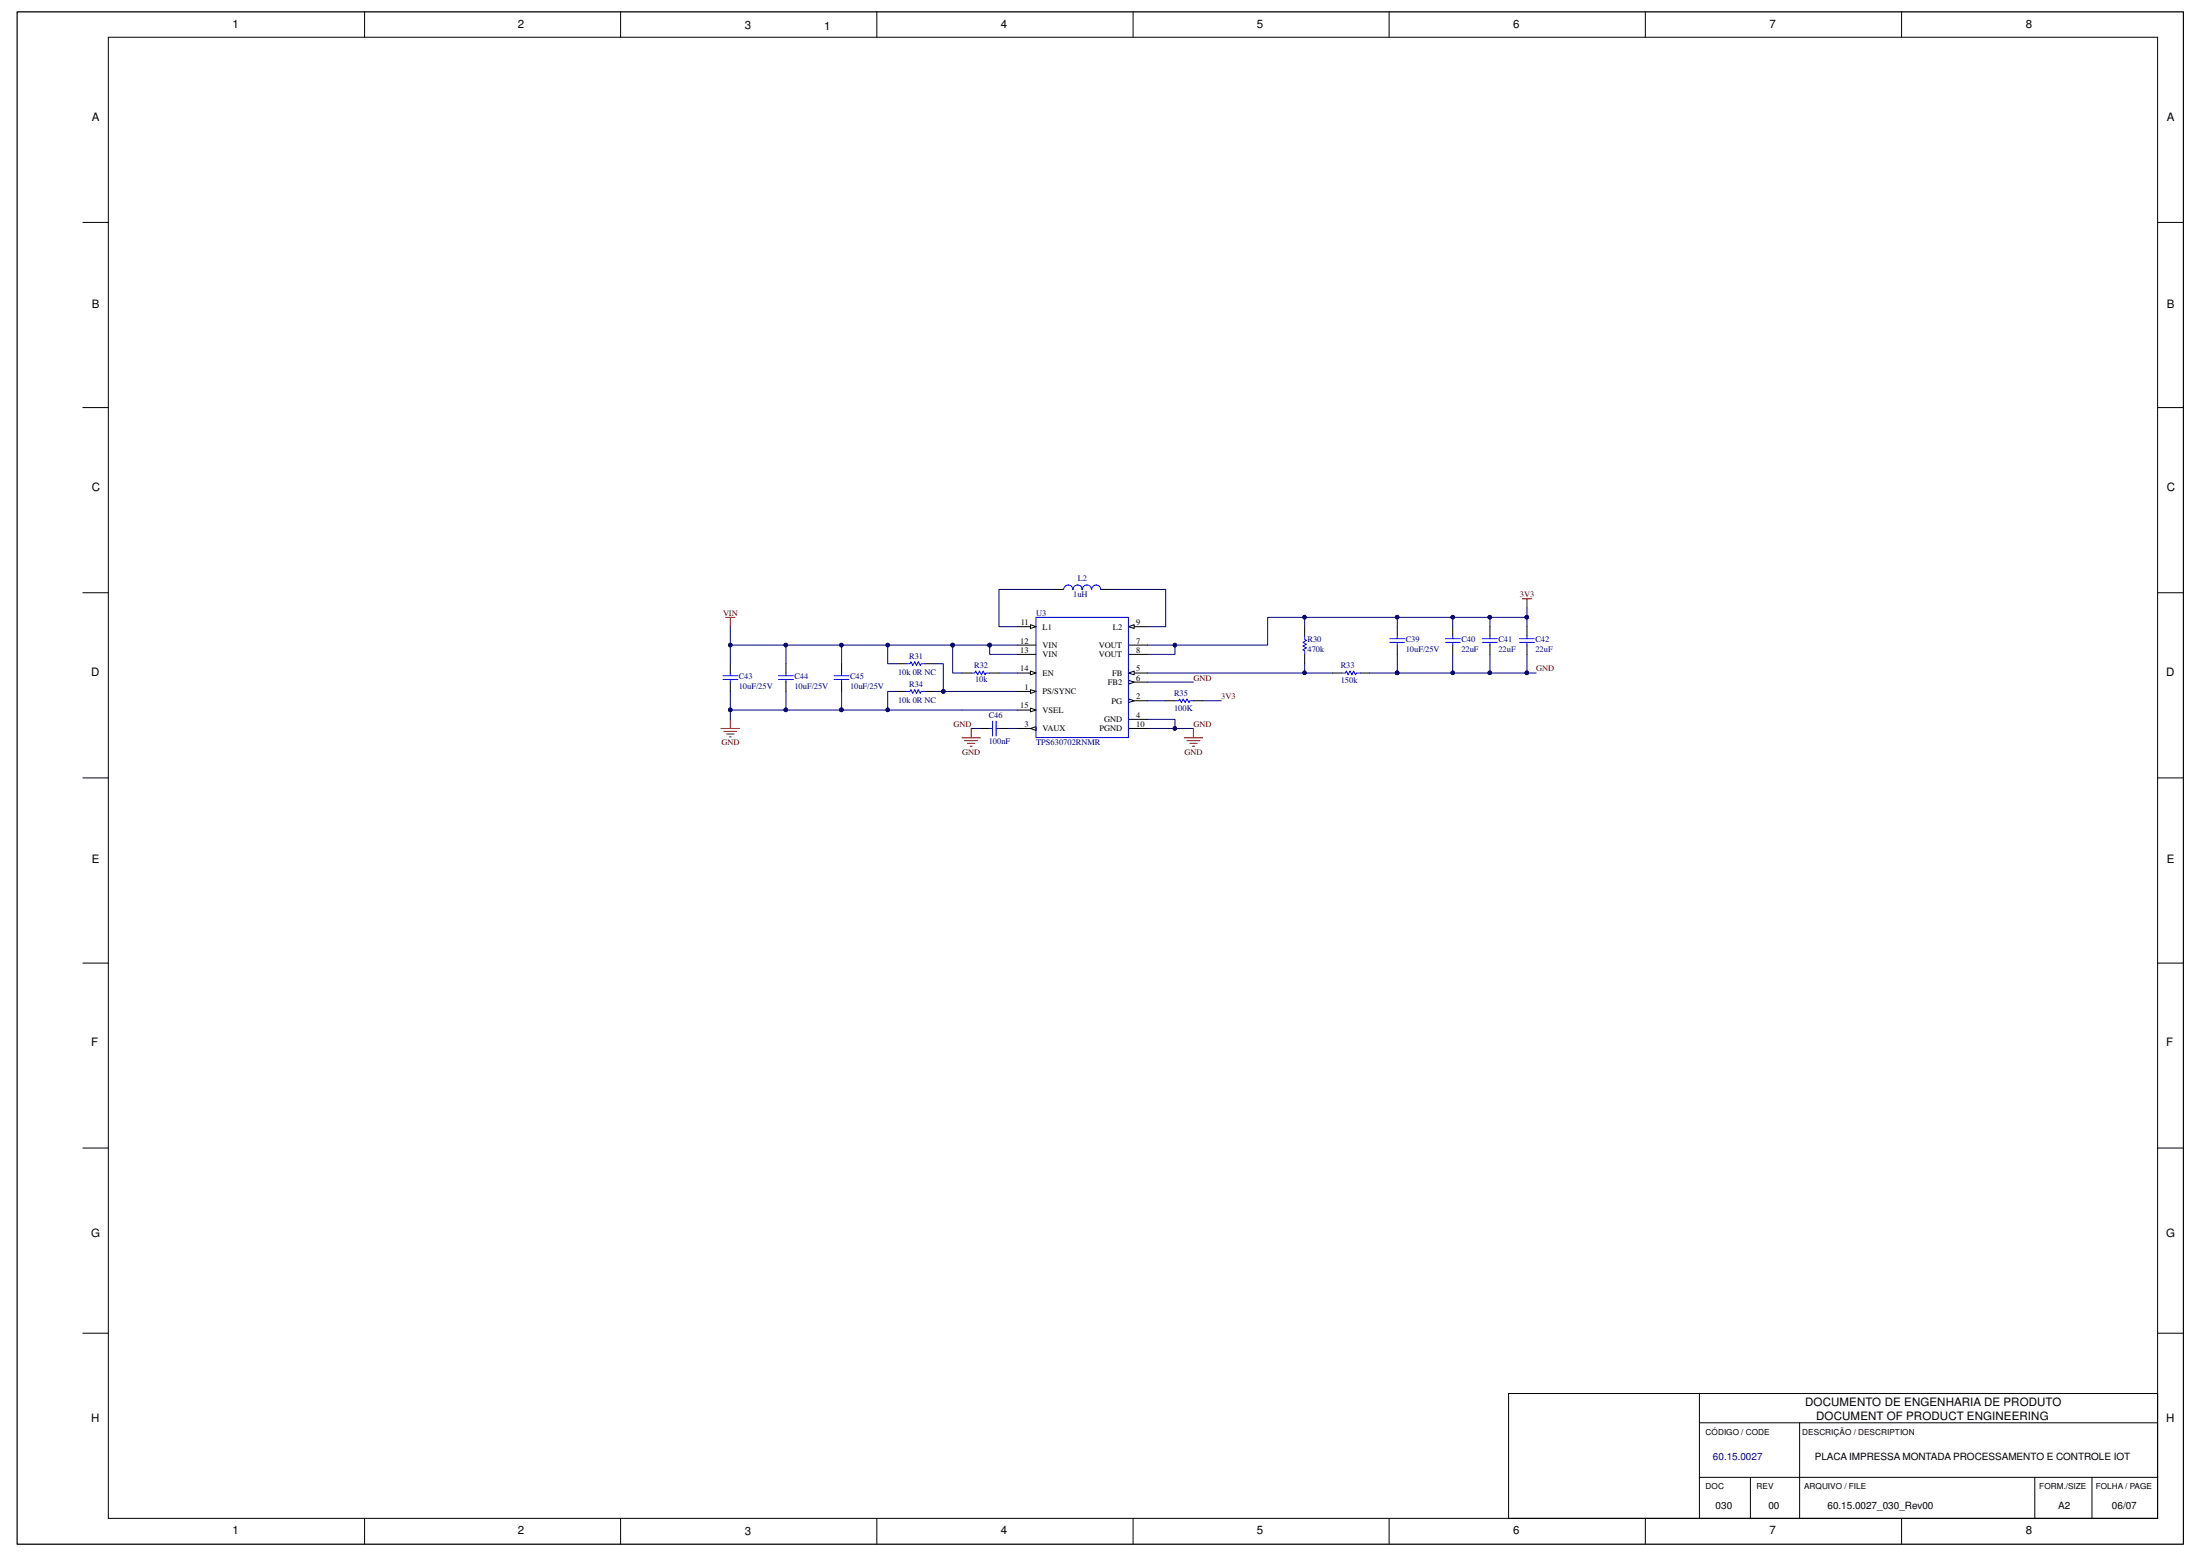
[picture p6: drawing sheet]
<svg xmlns="http://www.w3.org/2000/svg" width="420mm" height="297mm" viewBox="0 0 420 297" stroke-linecap="round" stroke-linejoin="round" font-family="sans-serif">
<g fill="none" stroke="#000" stroke-width=".19">
<path d="M3.3 2.3h413.7v292.5h-413.7zM20.7 7.1h391.4v282.8h-391.4zM69.6 2.2v4.9M118.5 2.2v4.9M167.5 2.2v4.9M216.4 2.2v4.9M265.3 2.2v4.9M314.2 2.2v4.9M363.2 2.2v4.9M15.8 42.5h4.9M412.1 42.5h4.9M15.8 77.8h4.9"/>
<path d="M412.1 77.8h4.9M15.8 113.2h4.9M266.9 119.6v1.8M277.4 119.6v1.8M284.6 119.6v1.8M291.6 119.6v1.8M412.1 113.2h4.9M139.5 126.7v1.8M139.5 130.2v1.8M150.1 126.7v1.8M150.1 130.2v1.8M160.7 126.7v1.8"/>
<path d="M160.7 130.2v1.8M187.2 139.1h1.8M190.8 139.1h1.8M222.6 133.8h1.8M227.9 133.8h1.8M266.9 123.1v1.8M277.4 123.1v1.8M284.6 123.1v1.8M291.6 123.1v1.8M15.8 148.5h4.9M412.1 148.5h4.9M15.8 183.9h4.9"/>
<path d="M412.1 183.9h4.9M15.8 219.2h4.9M412.1 219.2h4.9M15.8 254.5h4.9M412.1 254.5h4.9M324.6 271.6h87.5M324.6 266v23.9M343.7 271.6v18.3M412.1 266h-124v23.9M69.6 289.9v4.9M118.5 289.9v4.9M167.5 289.9v4.9"/>
<path d="M216.4 289.9v4.9M265.3 289.9v4.9M314.2 289.9v4.9M324.6 282h87.5M334.3 282v7.9M363.2 289.9v4.9M388.6 282v7.9M399.5 282v7.9"/>
</g>
<path d="M138.6 117.9h1.8M139.5 117.9v1.7M290.7 114.3h1.8M291.6 114.3v1.8M137.7 139.1h3.6M138.2 139.6h2.5M139.5 137.3v1.8M138.8 140.1h1.4M139.3 140.7h.3" fill="none" stroke="#800000" stroke-width=".19"/>
<g fill="none" stroke="#00f" stroke-width=".19">
<path d="M138.1 129h2.8M138.1 129.7h2.8M139.5 128.5v.5M139.5 129.7v.5M148.7 129h2.8M148.7 129.7h2.8M150.1 128.5v.5M150.1 129.7v.5M159.3 129h2.8M159.3 129.7h2.8M160.7 128.5v.5M160.7 129.7v.5"/>
<path d="M189 139.1h.6M189.6 137.7v2.8M190.2 137.7v2.8M190.2 139.1h.6M224.4 133.8h.7l.2-.4 .3 .7 .4-.7 .3 .7 .4-.7 .4 .7 .1-.3h.7M265.4 121.9h2.9M265.4 122.6h2.9M266.9 121.4v.5M266.9 122.6v.5M276 121.9h2.9M276 122.6h2.9M277.4 121.4v.5"/>
<path d="M277.4 122.6v.5M283.1 121.9h2.9M283.1 122.6h2.9M284.6 121.4v.5M284.6 122.6v.5M290.2 121.9h2.8M290.2 122.6h2.8M291.6 121.4v.5M291.6 122.6v.5"/>
</g>
<path d="M139.5 132v3.6h21.2M185.5 139.1h1.7" fill="none" stroke="#000080" stroke-width=".19"/>
<circle cx="139.5" cy="135.5" r=".34" fill="#000080"/>
<circle cx="139.5" cy="135.5" r=".34" fill="none" stroke="#000080" stroke-width=".19"/>
<circle cx="150.1" cy="135.5" r=".34" fill="#000080"/>
<circle cx="150.1" cy="135.5" r=".34" fill="none" stroke="#000080" stroke-width=".19"/>
<circle cx="160.7" cy="135.5" r=".34" fill="#000080"/>
<g fill="none" stroke="#000080" stroke-width=".19">
<path d="M139.5 119.6v3.5h10.6v3.6"/>
<circle cx="160.7" cy="135.5" r=".34"/>
</g>
<circle cx="139.5" cy="123.1" r=".34" fill="#000080"/>
<circle cx="139.5" cy="123.1" r=".34" fill="none" stroke="#000080" stroke-width=".19"/>
<circle cx="150.1" cy="123.1" r=".34" fill="#000080"/>
<g fill="none" stroke="#000080" stroke-width=".19">
<path d="M150.1 123.1h10.6v3.6"/>
<circle cx="150.1" cy="123.1" r=".34"/>
</g>
<circle cx="160.7" cy="123.1" r=".34" fill="#000080"/>
<circle cx="160.7" cy="123.1" r=".34" fill="none" stroke="#000080" stroke-width=".19"/>
<circle cx="150.1" cy="123.1" r=".34" fill="#000080"/>
<g fill="none" stroke="#000080" stroke-width=".19">
<path d="M160.7 135.6h23"/>
<circle cx="150.1" cy="123.1" r=".34"/>
</g>
<circle cx="160.7" cy="135.5" r=".34" fill="#000080"/>
<circle cx="160.7" cy="135.5" r=".34" fill="none" stroke="#000080" stroke-width=".19"/>
<circle cx="169.5" cy="135.5" r=".34" fill="#000080"/>
<g fill="none" stroke="#000080" stroke-width=".19">
<path d="M160.7 123.1h21.2"/>
<circle cx="169.5" cy="135.5" r=".34"/>
</g>
<circle cx="181.9" cy="123.1" r=".34" fill="#000080"/>
<circle cx="181.9" cy="123.1" r=".34" fill="none" stroke="#000080" stroke-width=".19"/>
<circle cx="169.5" cy="123.1" r=".34" fill="#000080"/>
<circle cx="169.5" cy="123.1" r=".34" fill="none" stroke="#000080" stroke-width=".19"/>
<circle cx="160.7" cy="123.1" r=".34" fill="#000080"/>
<g fill="none" stroke="#000080" stroke-width=".19">
<path d="M171.3 132h-1.8v3.6"/>
<circle cx="160.7" cy="123.1" r=".34"/>
</g>
<circle cx="169.5" cy="135.5" r=".34" fill="#000080"/>
<g fill="none" stroke="#000080" stroke-width=".19">
<path d="M169.5 123.1v3.6h1.8"/>
<circle cx="169.5" cy="135.5" r=".34"/>
</g>
<circle cx="169.5" cy="123.1" r=".34" fill="#000080"/>
<g fill="none" stroke="#000080" stroke-width=".19">
<path d="M178.4 132h15.9"/>
<circle cx="169.5" cy="123.1" r=".34"/>
</g>
<circle cx="180.2" cy="132" r=".34" fill="#000080"/>
<g fill="none" stroke="#000080" stroke-width=".19">
<path d="M178.4 126.7h1.8v5.3"/>
<circle cx="180.2" cy="132" r=".34"/>
</g>
<circle cx="180.2" cy="132" r=".34" fill="#000080"/>
<g fill="none" stroke="#000080" stroke-width=".19">
<path d="M181.9 123.1v5.4h1.8"/>
<circle cx="180.2" cy="132" r=".34"/>
</g>
<circle cx="181.9" cy="123.1" r=".34" fill="#000080"/>
<g fill="none" stroke="#000080" stroke-width=".19">
<path d="M181.9 123.1h7.1"/>
<circle cx="181.9" cy="123.1" r=".34"/>
</g>
<circle cx="181.9" cy="123.1" r=".34" fill="#000080"/>
<circle cx="181.9" cy="123.1" r=".34" fill="none" stroke="#000080" stroke-width=".19"/>
<circle cx="189" cy="123.1" r=".34" fill="#000080"/>
<g fill="none" stroke="#000080" stroke-width=".19">
<path d="M183.7 135.6h10.6M189 123.1v1.8h5.3"/>
<circle cx="189" cy="123.1" r=".34"/>
</g>
<circle cx="189" cy="123.1" r=".34" fill="#000080"/>
<g fill="none" stroke="#000080" stroke-width=".19">
<path d="M189 123.1h5.3"/>
<circle cx="189" cy="123.1" r=".34"/>
</g>
<circle cx="189" cy="123.1" r=".34" fill="#000080"/>
<g fill="none" stroke="#000080" stroke-width=".19">
<path d="M201.4 112.5h-10.6v7.1h3.5M212 112.5h10.6v7.1h-3.5M190.8 128.5h3.5M192.6 139.1h1.7M219.1 139.1h5.3"/>
<circle cx="189" cy="123.1" r=".34"/>
</g>
<circle cx="224.4" cy="139.1" r=".33" fill="#000080"/>
<g fill="none" stroke="#000080" stroke-width=".19">
<path d="M219.1 137.3h5.3v1.8h3.5"/>
<circle cx="224.4" cy="139.1" r=".33"/>
</g>
<circle cx="224.4" cy="139.1" r=".33" fill="#000080"/>
<g fill="none" stroke="#000080" stroke-width=".19">
<path d="M219.1 133.8h3.5M219.1 130.2h8.8M249.2 126.7v1.8h-30.1"/>
<circle cx="224.4" cy="139.1" r=".33"/>
</g>
<circle cx="249.1" cy="128.4" r=".33" fill="#000080"/>
<g fill="none" stroke="#000080" stroke-width=".19">
<path d="M224.4 123.1v1.8h-5.3"/>
<circle cx="249.1" cy="128.4" r=".33"/>
</g>
<circle cx="224.4" cy="123.1" r=".33" fill="#000080"/>
<g fill="none" stroke="#000080" stroke-width=".19">
<path d="M249.2 119.6v-1.7h-7.1v5.2h-23"/>
<circle cx="224.4" cy="123.1" r=".33"/>
</g>
<circle cx="224.4" cy="123.1" r=".33" fill="#000080"/>
<circle cx="224.4" cy="123.1" r=".33" fill="none" stroke="#000080" stroke-width=".19"/>
<circle cx="249.1" cy="117.8" r=".33" fill="#000080"/>
<g fill="none" stroke="#000080" stroke-width=".19">
<path d="M229.7 133.8h3.5M249.2 128.5h5.3"/>
<circle cx="249.1" cy="117.8" r=".33"/>
</g>
<circle cx="249.1" cy="128.4" r=".33" fill="#000080"/>
<g fill="none" stroke="#000080" stroke-width=".19">
<path d="M249.2 117.9h17.7v1.7"/>
<circle cx="249.1" cy="128.4" r=".33"/>
</g>
<circle cx="249.1" cy="117.8" r=".33" fill="#000080"/>
<circle cx="249.1" cy="117.8" r=".33" fill="none" stroke="#000080" stroke-width=".19"/>
<circle cx="266.8" cy="117.8" r=".34" fill="#000080"/>
<g fill="none" stroke="#000080" stroke-width=".19">
<path d="M261.5 128.5h5.4"/>
<circle cx="266.8" cy="117.8" r=".34"/>
</g>
<circle cx="266.8" cy="128.4" r=".34" fill="#000080"/>
<g fill="none" stroke="#000080" stroke-width=".19">
<path d="M291.6 124.9v3.6h-24.7"/>
<circle cx="266.8" cy="128.4" r=".34"/>
</g>
<circle cx="266.8" cy="128.4" r=".34" fill="#000080"/>
<circle cx="266.8" cy="128.4" r=".34" fill="none" stroke="#000080" stroke-width=".19"/>
<circle cx="277.4" cy="128.4" r=".34" fill="#000080"/>
<circle cx="277.4" cy="128.4" r=".34" fill="none" stroke="#000080" stroke-width=".19"/>
<circle cx="284.5" cy="128.4" r=".34" fill="#000080"/>
<circle cx="284.5" cy="128.4" r=".34" fill="none" stroke="#000080" stroke-width=".19"/>
<circle cx="291.6" cy="128.4" r=".34" fill="#000080"/>
<g fill="none" stroke="#000080" stroke-width=".19">
<path d="M291.6 116.1v1.8h-24.7"/>
<circle cx="291.6" cy="128.4" r=".34"/>
</g>
<circle cx="266.8" cy="117.8" r=".34" fill="#000080"/>
<circle cx="266.8" cy="117.8" r=".34" fill="none" stroke="#000080" stroke-width=".19"/>
<circle cx="277.4" cy="117.8" r=".34" fill="#000080"/>
<circle cx="277.4" cy="117.8" r=".34" fill="none" stroke="#000080" stroke-width=".19"/>
<circle cx="284.5" cy="117.8" r=".34" fill="#000080"/>
<circle cx="284.5" cy="117.8" r=".34" fill="none" stroke="#000080" stroke-width=".19"/>
<circle cx="291.6" cy="117.8" r=".34" fill="#000080"/>
<g fill="none" stroke="#000080" stroke-width=".19">
<path d="M291.6 128.5h1.8"/>
<circle cx="291.6" cy="117.8" r=".34"/>
</g>
<circle cx="291.6" cy="128.4" r=".34" fill="#000080"/>
<g fill="none" stroke="#000080" stroke-width=".19">
<path d="M139.5 135.6v1.7"/>
<circle cx="291.6" cy="128.4" r=".34"/>
</g>
<circle cx="139.5" cy="135.5" r=".34" fill="#000080"/>
<g fill="none" stroke="#000080" stroke-width=".19">
<path d="M139.5 123.1v3.6"/>
<circle cx="139.5" cy="135.5" r=".34"/>
</g>
<circle cx="139.5" cy="123.1" r=".34" fill="#000080"/>
<g fill="none" stroke="#000080" stroke-width=".19">
<path d="M150.1 132v3.6"/>
<circle cx="139.5" cy="123.1" r=".34"/>
</g>
<circle cx="150.1" cy="135.5" r=".34" fill="#000080"/>
<g fill="none" stroke="#000080" stroke-width=".19">
<path d="M160.7 132v3.6"/>
<circle cx="150.1" cy="135.5" r=".34"/>
</g>
<circle cx="160.7" cy="135.5" r=".34" fill="#000080"/>
<g fill="none" stroke="#000080" stroke-width=".19">
<path d="M266.9 124.9v3.6"/>
<circle cx="160.7" cy="135.5" r=".34"/>
</g>
<circle cx="266.8" cy="128.4" r=".34" fill="#000080"/>
<g fill="none" stroke="#000080" stroke-width=".19">
<path d="M277.4 124.9v3.6"/>
<circle cx="266.8" cy="128.4" r=".34"/>
</g>
<circle cx="277.4" cy="128.4" r=".34" fill="#000080"/>
<g fill="none" stroke="#000080" stroke-width=".19">
<path d="M277.4 117.9v1.7"/>
<circle cx="277.4" cy="128.4" r=".34"/>
</g>
<circle cx="277.4" cy="117.8" r=".34" fill="#000080"/>
<g fill="none" stroke="#000080" stroke-width=".19">
<path d="M284.6 124.9v3.6"/>
<circle cx="277.4" cy="117.8" r=".34"/>
</g>
<circle cx="284.5" cy="128.4" r=".34" fill="#000080"/>
<g fill="none" stroke="#000080" stroke-width=".19">
<path d="M284.6 117.9v1.7"/>
<circle cx="284.5" cy="128.4" r=".34"/>
</g>
<circle cx="284.5" cy="117.8" r=".34" fill="#000080"/>
<g fill="none" stroke="#000080" stroke-width=".19">
<path d="M291.6 117.9v1.7"/>
<circle cx="284.5" cy="117.8" r=".34"/>
</g>
<circle cx="291.6" cy="117.8" r=".34" fill="#000080"/>
<circle cx="291.6" cy="117.8" r=".34" fill="none" stroke="#000080" stroke-width=".19"/>
<g fill="none" stroke="#000" stroke-width=".19">
<path d="M201.4 112.5h1.7M210.3 112.5h1.7M249.2 119.6v1.8M171.3 126.7h1.8M171.3 132h1.8M176.6 126.7h1.8M176.6 132h1.8M183.7 128.5h1.8M189 128.5h1.8M194.3 128.5h3.6M249.2 124.9v1.8M254.5 128.5h1.7"/>
<path d="M259.8 128.5h1.7"/>
</g>
<path d="M204.9 112.5a.87 .87 0 0 0-.9-.8 .87 .87 0 0 0-.9 .9M206.7 112.5a.87 .87 0 0 0-.9-.8 .87 .87 0 0 0-.9 .9M208.4 112.5a.87 .87 0 0 0-.8-.8 .87 .87 0 0 0-.9 .9M210.2 112.5a.87 .87 0 0 0-.9-.8 .87 .87 0 0 0-.8 .9M173.1 126.7h.7l.2-.4 .3 .7 .4-.7 .3 .7 .4-.7 .4 .7 .1-.3h.7M173.1 132h.7l.2-.3 .3 .7 .4-.7 .3 .7 .4-.7 .4 .7 .1-.4h.7M185.5 128.5h.7l.1-.4 .4 .7 .4-.7 .3 .7 .4-.7 .3 .7 .2-.3h.7M249.2 121.4v.7l.3 .2-.7 .3 .7 .4-.7 .3 .7 .4-.7 .3 .4 .2v.7M256.2 128.5h.8l.1-.4 .4 .7 .3-.7 .4 .7 .3-.7 .4 .7 .2-.3h.7" fill="none" stroke="#00f" stroke-width=".19"/>
<path d="M196.8 128.1l1.1 .4-1.1 .3z" fill="#fff"/>
<path d="M196.8 128.1l1.1 .4-1.1 .3zM215.5 128.5h3.6" fill="none" stroke="#000" stroke-width=".19"/>
<path d="M215.5 128.5l1.1-.4v.7z" fill="#fff"/>
<path d="M194.3 119.6h3.6M215.5 128.5l1.1-.4v.7zM215.5 137.3h3.6" fill="none" stroke="#000" stroke-width=".19"/>
<path d="M196.8 119.3l1.1 .3-1.1 .4z" fill="#fff"/>
<path d="M196.8 119.3l1.1 .3-1.1 .4zM215.5 119.6h3.6" fill="none" stroke="#000" stroke-width=".19"/>
<path d="M215.5 119.6l1.1-.3v.7z" fill="#fff"/>
<path d="M215.5 119.6l1.1-.3v.7zM194.3 132h3.6" fill="none" stroke="#000" stroke-width=".19"/>
<path d="M196.8 131.7l1.1 .3-1.1 .4z" fill="#fff"/>
<path d="M196.8 131.7l1.1 .3-1.1 .4zM215.5 133.8h3.6" fill="none" stroke="#000" stroke-width=".19"/>
<path d="M215.5 133.4l1.1 .4-1.1 .3z" fill="#fff"/>
<path d="M194.3 139.1h3.6M194.3 123.1h3.6M194.3 124.9h3.6M215.5 133.4l1.1 .4-1.1 .3zM215.5 139.1h3.6M215.5 123.1h3.6M215.5 124.9h3.6" fill="none" stroke="#000" stroke-width=".19"/>
<path d="M196.8 139.1l1.1-.4v.7z" fill="#fff"/>
<path d="M194.3 135.6h3.6M196.8 139.1l1.1-.4v.7z" fill="none" stroke="#000" stroke-width=".19"/>
<path d="M196.8 135.2l1.1 .4-1.1 .3z" fill="#fff"/>
<path d="M196.8 135.2l1.1 .4-1.1 .3zM215.5 130.2h3.6" fill="none" stroke="#000" stroke-width=".19"/>
<path d="M215.5 129.9l1.1 .3-1.1 .4z" fill="#fff"/>
<path d="M215.5 129.9l1.1 .3-1.1 .4z" fill="none" stroke="#000" stroke-width=".19"/>
<path d="M197.9 117.9h17.6v22.9h-17.6z" fill="none" stroke="#00f" stroke-width=".19"/>
<path d="M185.5 139.1v1.7M227.9 139.1v1.7M183.7 140.8h3.5M184.2 141.4h2.5M184.8 141.9h1.4M185.3 142.5h.4M226.2 140.8h3.5M226.7 141.4h2.5M227.2 141.9h1.4M227.7 142.5h.4" fill="none" stroke="#800000" stroke-width=".19"/>
<g font-size="2.2">
<text x="44.4" y="5.3">1</text>
<text x="98.9" y="5.3">2</text>
<text x="142.2" y="5.5">3</text>
<text x="157.4" y="5.8">1</text>
<text x="191.2" y="5.3">4</text>
<text x="240.1" y="5.3">5</text>
<text x="289" y="5.3">6</text>
<text x="337.9" y="5.3">7</text>
<text x="386.9" y="5.3">8</text>
<text x="17.6" y="23">A</text>
<text x="413.8" y="23">A</text>
<text x="17.6" y="58.7">B</text>
<text x="413.8" y="58.7">B</text>
<text x="17.6" y="93.7">C</text>
<text x="413.8" y="93.7">C</text>
<text x="17.4" y="129.1">D</text>
<text x="413.7" y="129.1">D</text>
<text x="17.6" y="164.8">E</text>
<text x="413.8" y="164.8">E</text>
<text x="17.4" y="199.8">F</text>
<text x="413.7" y="199.8">F</text>
<text x="17.4" y="236.1">G</text>
<text x="413.7" y="236.1">G</text>
<text x="344.8" y="268.4">DOCUMENTO DE ENGENHARIA DE PRODUTO</text>
<text x="17.4" y="271.5">H</text>
<text x="346.9" y="271.1">DOCUMENT OF PRODUCT ENGINEERING</text>
<text x="413.7" y="271.5">H</text>
<text x="44.4" y="292.9">1</text>
<text x="98.9" y="292.9">2</text>
<text x="142.2" y="293.1">3</text>
<text x="191.2" y="292.9">4</text>
<text x="240.1" y="292.9">5</text>
<text x="289" y="292.9">6</text>
<text x="337.9" y="292.9">7</text>
<text x="386.9" y="292.9">8</text>
</g>
<text font-size="1.9" fill="#000080" x="327.1" y="278.8">60.15.0027</text>
<g font-size="1.9">
<text x="346.6" y="278.8">PLACA IMPRESSA MONTADA PROCESSAMENTO E CONTROLE IOT</text>
<text x="327.6" y="288.1">030</text>
<text x="337.7" y="288.1">00</text>
<text x="349" y="288">60.15.0027_030_Rev00</text>
<text x="393.1" y="288.1">A2</text>
<text x="403.3" y="288">06/07</text>
</g>
<g font-size="1.6" fill="#000080">
<text x="205.9" y="111">L2</text>
<text x="197.9" y="117.5">U3</text>
<text x="205" y="114">1uH</text>
<text x="173.6" y="125.9">R31</text>
<text x="249.7" y="124.4">470k</text>
<text x="249.7" y="122.6">R30</text>
<text x="268.5" y="124.4">10uF/25V</text>
<text x="268.5" y="122.6">C39</text>
<text x="279.1" y="124.4">22uF</text>
<text x="279.1" y="122.6">C40</text>
<text x="286.2" y="124.4">22uF</text>
<text x="286.2" y="122.6">C41</text>
<text x="293.2" y="124.4">22uF</text>
<text x="293.2" y="122.6">C42</text>
<text x="141.1" y="131.5">10uF/25V</text>
<text x="141.1" y="129.7">C43</text>
<text x="151.7" y="131.5">10uF/25V</text>
<text x="151.7" y="129.7">C44</text>
<text x="162.3" y="131.5">10uF/25V</text>
<text x="162.3" y="129.7">C45</text>
<text x="171.5" y="128.9">10k 0R NC</text>
<text x="173.6" y="131.1">R34</text>
<text x="186" y="127.6">R32</text>
<text x="186.2" y="130.3">10k</text>
<text x="256.1" y="127.6">R33</text>
<text x="256.1" y="130.4">150k</text>
<text x="171.5" y="134.2">10k 0R NC</text>
<text x="188.8" y="137.2">C46</text>
<text x="224.2" y="135.8">100K</text>
<text x="224.2" y="132.9">R35</text>
<text x="188.8" y="142.1">100nF</text>
<text x="197.9" y="142.3">TPS630702RNMR</text>
</g>
<g font-size="1.6" fill="#800000">
<text x="138.1" y="117.5">VIN</text>
<text x="290.3" y="114">3V3</text>
<text x="228" y="129.9">GND</text>
<text x="293.4" y="128.1">GND</text>
<text x="233.2" y="133.4">3V3</text>
<text x="137.8" y="142.3">GND</text>
<text x="182.1" y="138.8">GND</text>
<text x="228" y="138.8">GND</text>
<text x="183.8" y="144.1">GND</text>
<text x="226.2" y="144.1">GND</text>
</g>
<g font-size="1.6">
<text x="194.9" y="119.3">11</text>
<text x="217" y="119.3">9</text>
<text x="194.8" y="122.9">12</text>
<text x="194.8" y="124.6">13</text>
<text x="199.1" y="120.2">L1</text>
<text x="199.1" y="123.7">VIN</text>
<text x="199.1" y="125.5">VIN</text>
<text x="209.9" y="123.7">VOUT</text>
<text x="209.9" y="125.5">VOUT</text>
<text x="212.5" y="120.2">L2</text>
<text x="217" y="122.9">7</text>
<text x="217" y="124.6">8</text>
<text x="194.8" y="128.1">14</text>
<text x="195.7" y="131.7">1</text>
<text x="199.1" y="129">EN</text>
<text x="211.6" y="130.8">FB2</text>
<text x="212.4" y="129">FB</text>
<text x="217" y="128.1">5</text>
<text x="217" y="129.9">6</text>
<text x="194.8" y="135.2">15</text>
<text x="199.1" y="132.5">PS/SYNC</text>
<text x="199.1" y="136.1">VSEL</text>
<text x="210.9" y="137.9">GND</text>
<text x="212.3" y="134.3">PG</text>
<text x="217" y="137">4</text>
<text x="217" y="133.4">2</text>
<text x="195.7" y="138.8">3</text>
<text x="199.1" y="139.6">VAUX</text>
<text x="210" y="139.6">PGND</text>
<text x="217" y="138.8">10</text>
<text x="325.7" y="273.9">CÓDIGO / CODE</text>
<text x="344.2" y="273.9">DESCRIÇÃO / DESCRIPTION</text>
<text x="325.7" y="284.3">DOC</text>
<text x="335.5" y="284.3">REV</text>
<text x="344.5" y="284.3">ARQUIVO / FILE</text>
<text x="389.5" y="284.3">FORM./SIZE</text>
<text x="400.3" y="284.3">FOLHA / PAGE</text>
</g>
</svg>
